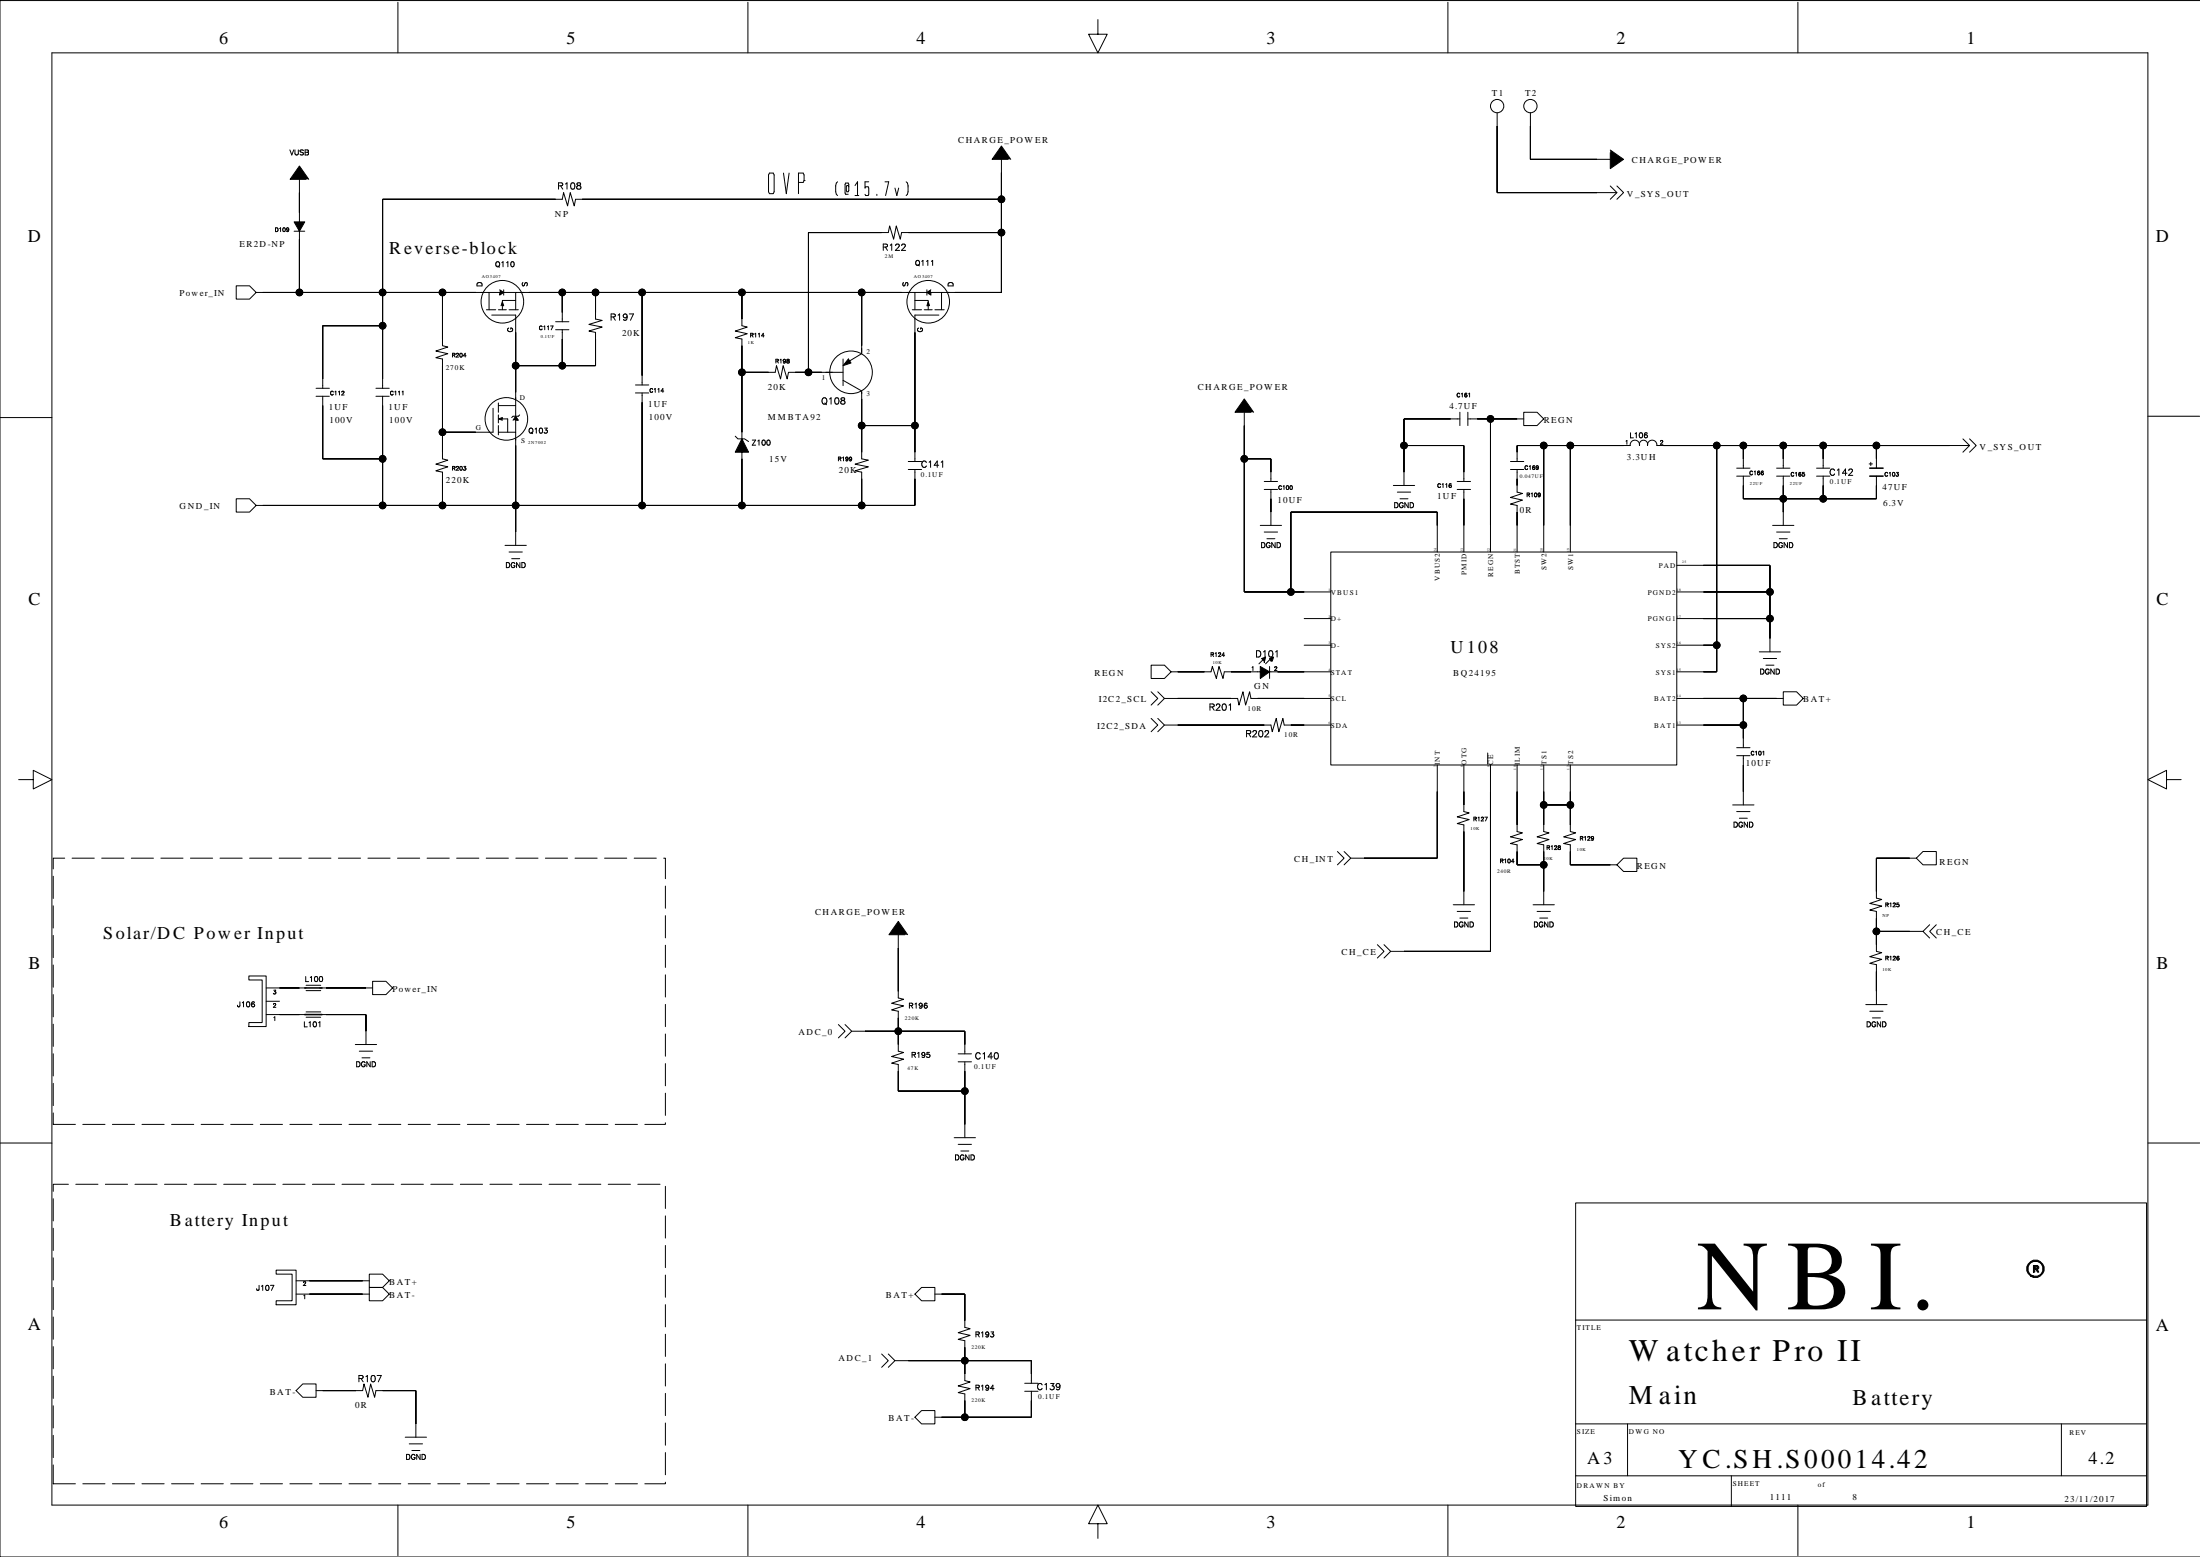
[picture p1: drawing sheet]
<svg xmlns="http://www.w3.org/2000/svg" width="420mm" height="297mm" viewBox="0 0 420 297" stroke-linecap="round" stroke-linejoin="round" font-family="sans-serif">
<g fill="none" stroke="#000" stroke-width=".19">
<path d="M9.9 10.1h400v277h-400zM75.9 .4v9.7M142.7 .4v9.7M209.5 3.7v2.8h1.8l-1.8 3.6-1.8-3.6h1.8M276.3 .4v9.7M343.1 .4v9.7M419.9 .1h-419.9v296.9h419.9M57.1 34.2v21.6M146.8 33h.7l.2 .4v3.2l-.2 .3h-.7l-.1-.3v-3.2zM149.5 33l.5 3.9 .6-3.9M153.4 34.4h.1M153.4 34.4v-1l-.1-.4h-.9v3.9"/>
<path d="M153.4 34.4l-.1 .4h-.9M159.8 34.7a2.17 2.17 0 0 0 0 2.6M162 35.6l-.2-.2h-.2l-.1 .2 .1 1h.2l.2-.2v-1.2l-.2-.3h-.4l-.1 .3v1.6l.1 .3h.4M163.2 37.3h.7M163.2 35.4l.4-.7v2.6M165.8 34.7h-.7v1.2l.1-.3h.5l.1 .3v1.2l-.1 .2h-.5l-.1-.2M167.3 37.1v.2M168.9 34.7h.7l-.6 2.6M170.8 35.9l.3 1.4 .4-1.4M172.9 34.7a2.17 2.17 0 0 1 0 2.6M191.1 38h-81.3l-.2 1.3-.8-2.6-.5 2.6-.8-2.6-.2 1.3h-34.3v36.1M191.1 30.4v25.4h-10.2"/>
<path d="M285.7 21.5v15.2h22.8M292 21.5v8.9h15.3M307.3 35.5l1.2 1.2-1.2 1.3M308.5 35.5l1.3 1.2-1.3 1.3M45.1 54.5h2.5l1.3 1.3-1.3 1.3h-2.5zM48.9 55.8h43.2M56.1 44.1h2.1M84.4 55.8v10.2l1.1 .2-2.3 .8 2.3 .5-2.3 .7 1.2 .3v19l1.1 .3-2.3 .8 2.3 .5-2.3 .7 1.2 .3v6.3M91.8 55.8h1.5v3.3M92.8 59.1h1.8M93.3 55.8h5.1M95.1 59.1h1.5"/>
<path d="M96.1 55.3v1M97.1 59.1h1.8M98.4 57.3h-2.5v1.8M99.7 55.8h73.6M99.9 55.8h-1.5v3.3M107.3 55.8v5.6M113.6 55.8v5.1l1.3 .2-2.5 .8 2.5 .5-2.5 .8 1.2 .2v6.4h-15.2M122.5 55.8v17.6M141.6 55.8v6.3l1 .3-2.3 .8 2.3 .5-2.3 .7 1.3 .3v19M164.4 55.8v11.4M173.1 55.8h1.5v3.3M174.1 59.1h1.8"/>
<path d="M174.6 57.3h2.5v1.8M174.6 55.8h5.1M176.4 59.1h1.5M176.9 55.3v1M178.4 59.1h1.8M181.2 55.8h-1.5v3.3M191.1 44.4h-19.1l-.2 1.2-.8-2.5-.5 2.5-.7-2.5-.3 1.3h-15.2v26.6M0 79.7h9.9M60.3 74.1h2.6M60.3 75.6h2.6M61.6 75.6v11.9h11.4M71.7 74.1h2.6"/>
<path d="M71.7 75.6h2.6M73 75.6v20.8M73 62.1h-11.4v12M93.8 60.1h4.6v16M94.1 77.9v4.6h-9.7M95.1 76.9v1.7M95.1 79.2v1.5M95.9 79.9h1v2.6M98.4 75.9v1.5h-3.3M98.4 77.4v5.1M99.2 79.2l-.3 .2h-1l-.3 .3M106 61.4h2.6"/>
<path d="M106 62.9h2.6M107.3 62.9v6.9M121.3 73.4h2.5M121.3 75h2.5M122.5 75v21.4M141.6 71h6.3l.3-1.2 .7 2.5 .5-2.5 .8 2.5 .3-1.3h10.4M160.9 72.6l3.5 2v.5M160.9 68.5v5.1M164.4 74.8v12.7l1.3 .3-2.5 .8 2.5 .5-2.5 .7 1.2 .3v6.3M164.4 66.5v1l-2.5 1.5M179.2 60.1h-4.6v27.9M237.4 78.6v34.3h16.5"/>
<path d="M278.6 79.9h-10.7v12.7M278.6 78.6v2.6M280.1 79.9h10.7M280.1 78.6v2.6M284.4 79.9v25.4M290.8 78.6h2.5l1.3 1.3-1.3 1.3h-2.5zM409.9 79.4h9.9M45.1 95.2h2.5l1.3 1.2-1.3 1.3h-2.5zM95.1 82.5h3.3v1.5M95.1 81.2v1.8M98.4 83.7v20.3M140.3 83.2l.5 .5h1.3l.7 .5"/>
<path d="M141.6 85v11.4M164.4 81.2h10.2M173.3 88h2.6M173.3 89.6h2.6M174.6 89.6v6.8h-125.7M237.4 87.5h5.1v4.4M241.2 91.9h2.6M241.2 93.4h2.6M242.5 93.4v6.8M265.9 92.6h4M266.6 93.9h2.6M267.9 85h11.4v6.9"/>
<path d="M278.1 91.9h2.5M278.1 93.4h2.5M279.3 93.4v11.9M288.2 88h2.6M288.2 89.6h2.6M289.5 89.6v4.3l1 .2-2.3 .8 2.3 .5-2.3 .8 1.3 .2v8.9M294.6 85v20.3M299.7 85v20.3M327.6 85v43.2h-7.6M331.4 89.3h2.5M331.4 90.8h2.5M332.7 85v4.3"/>
<path d="M332.7 90.8v4.4h25.4v-4.4M339 89.3h2.6M339 90.8h2.6M340.3 85v4.3M340.3 90.8v9.4M346.6 89.3h2.6M346.6 90.8h2.6M347.9 85v4.3M347.9 90.8v4.4M358.1 85v4.3M374.6 83.7l1.2 1.3-1.2 1.3M375.8 85h-59.6a.9 .9 0 0 0-.9-1 .9 .9 0 0 0-.9 1 .79 .79 0 0 0-.8-1 .79 .79 0 0 0-.7 1 .9 .9 0 0 0-.9-1 .9 .9 0 0 0-.9 1h-21.6v3"/>
<path d="M375.8 83.7l1.3 1.3-1.3 1.3M96.4 104h4M97.1 105.3h2.6M240.5 100.2h4M241.2 101.5h2.6M248.9 118h5M253.9 105.3h66.1v40.6h-66.1zM274.3 105.3v-7.6h-28v15.2M320 112.9h17.7M320 118h17.7M320 107.9h17.7v16.5M338.3 100.2h4"/>
<path d="M339 101.5h2.6M219.7 126.9h2.5l1.3 1.3-1.3 1.2h-2.5zM219.7 132l1.2 1.2-1.2 1.3M219.7 137.1l1.2 1.2-1.2 1.3M220.9 132l1.3 1.2-1.3 1.3M220.9 137.1l1.3 1.2-1.3 1.3M222.2 133.2h14l.2 1.3 .8-2.5 .5 2.5 .8-2.5 .2 1.2h15.2M222.2 138.3h19M223.5 128.2h7.6l.2-1 .8 2.2 .5-2.2 .8 2.2 .2-1.2h20.3M241.5 125.4l-1.3 1.2M242.3 127.2v2.2M242.5 138.3l.3 1.3 .7-2.5 .5 2.5 .8-2.5 .3 1.2h8.8"/>
<path d="M242.8 125.4l-1.3 1.2M248.9 123.1h5M320 133.2h20.3M320 138.3h12.7M320 123.1h7.6M332.7 133.2v9.4M335.7 124.4h4.1M336.5 125.6h2.5M340.3 132h2.5l1.3 1.2-1.3 1.3h-2.5zM3.6 148.7h2.7v-1.7l3.6 1.7-3.6 1.8v-1.8M274.3 145.9v17.8h-16.5M279.3 145.9v8.9l1.1 .3-2.3 .7 2.3 .6-2.3 .7 1.2 .3v15.2"/>
<path d="M283.9 143.7v2.1M284.4 145.9v35.6h-19M289.5 145.9v12.7l1 .3-2.3 .8 2.3 .5-2.3 .7 1.3 .3v3.8h5.1M294.6 145.9v12.7l1 .3-2.3 .8 2.3 .5-2.3 .7 1.3 .3v11.4M294.6 153.6h5.1M299.7 145.9v12.7l1 .3-2.3 .8 2.3 .5-2.3 .7 1.3 .3v3.8h8.8M330.6 153.6h4.1M331.4 142.6h2.5M331.4 144.2h2.5M331.4 154.8h2.5M332.7 144.2v9.4M413.4 148.7v-1.7l-3.5 1.7 3.5 1.8v-1.8h2.8"/>
<path d="M171.4 178.3v12.1l1 .2-2.3 .8 2.3 .5-2.3 .8 1.3 .2v7.6l1 .3-2.3 .8 2.3 .5-2.3 .7 1.3 .3v5.1h12.7M255.2 162.4l1.3 1.3-1.3 1.3M256.5 162.4l1.3 1.3-1.3 1.3M277.3 172.6h4.1M278.1 173.9h2.5M292.5 172.6h4.1M293.3 173.9h2.5M308.5 165l1.3-1.3h2.5v2.6h-2.5zM358.1 177.7h8.8M365.7 163.7h-7.6v7.6l1 .3-2.3 .8 2.3 .5-2.3 .7 1.3 .3v7.6l1 .2-2.3 .8 2.3 .5-2.3 .8 1.3 .2v7.7M365.7 163.7l1.2-1.3h2.6v2.6h-2.6zM368.2 176.4l-1.3 1.3 1.3 1.3"/>
<path d="M369.5 176.4l-1.3 1.3 1.3 1.3M47.5 186.2h3.3v9.6h-3.3v-.7h2.5v-8.1h-2.5zM50.8 188.5h7.6M50.8 193.6h7.6M50.8 191h2.5M58.4 188h2.8M58.4 189h2.8M58.4 193h2.8M58.4 194.1h2.8M60.9 188.5h10.2M60.9 193.6h8.9v5.7M67.8 199.3h4.1"/>
<path d="M71.1 187.2h2.5l1.3 1.3-1.3 1.2h-2.5zM160 195.5l1.3 1.2-1.3 1.3M161.3 195.5l1.2 1.2-1.2 1.3M162.5 196.7h21.6v4.3M262.8 180.2l1.3 1.3-1.3 1.3M264.1 180.2l1.3 1.3-1.3 1.3M356 191.7h4.1M356.8 192.9h2.5M0 218.1h9.9M68.6 200.5h2.5M182.1 217h4M182.8 218.3h2.6"/>
<path d="M182.8 201h2.6M182.8 202.6h2.6M184.1 202.6v14.4M409.9 218.1h9.9M300.7 229.5h108.9v57.9h-108.9zM52.7 242.3h3.8v6.6h-3.8v-.7h3v-5.1h-3zM56.5 244.3h14M56.5 246.9h14M70.5 243.1h2.5l1.3 1.2-1.3 1.3h-2.5zM70.5 245.6h2.5l1.3 1.3-1.3 1.3h-2.5zM168.2 258.3l1.3 1.3-1.3 1.3M169.5 258.3l1.3 1.3-1.3 1.3"/>
<path d="M170.8 259.6h26v4.3M175.9 245.6h2.5v2.6h-2.5l-1.3-1.3zM178.4 246.9h5.7v6.3l1 .3-2.3 .7 2.3 .6-2.3 .7 1.3 .3v7.6l1 .2-2.3 .8 2.3 .5-2.3 .8 1.3 .2v4.5M300.7 251.8h108.9M57.8 264h2.5v2.6h-2.5l-1.3-1.3zM60.3 265.3h8.9l.3-1.3 .7 2.6 .5-2.6 .8 2.6 .2-1.3h7.7v8.9M77.3 274.2h4.1M78.1 275.5h2.5M175.9 269.1h2.5v2.5h-2.5l-1.3-1.2zM195.5 263.9h2.6M195.5 265.4h2.6M196.8 265.4v5h-18.4"/>
<path d="M300.7 271.6h108.9M310.6 271.6v9.9M393.4 271.6v9.9M75.9 287.1v9.7M142.7 287.1v9.7M209.5 290.7h1.8l-1.8-3.6-1.8 3.6h1.8v2.8M276.3 287.1v9.7M300.7 281.5h108.9M330.4 281.5v5.9M343.1 287.1v9.7"/>
<circle cx="191.1" cy="38" r=".63"/>
<circle cx="285.7" cy="20.2" r="1.27"/>
<circle cx="292" cy="20.2" r="1.27"/>
<circle cx="57.1" cy="55.8" r=".63"/>
<circle cx="73" cy="55.8" r=".63"/>
<circle cx="84.4" cy="55.8" r=".63"/>
<circle cx="95.9" cy="57.6" r="4.1"/>
<circle cx="107.3" cy="55.8" r=".63"/>
<circle cx="113.6" cy="55.8" r=".63"/>
<circle cx="122.5" cy="55.8" r=".63"/>
<circle cx="141.6" cy="55.8" r=".63"/>
<circle cx="164.4" cy="55.8" r=".63"/>
<circle cx="177.1" cy="57.6" r="4.1"/>
<circle cx="191.1" cy="44.4" r=".63"/>
<circle cx="73" cy="62.1" r=".63"/>
<circle cx="96.6" cy="79.9" r="4.1"/>
<circle cx="98.4" cy="69.8" r=".63"/>
<circle cx="107.3" cy="69.8" r=".63"/>
<circle cx="141.6" cy="71" r=".63"/>
<circle cx="154.3" cy="71" r=".63"/>
<circle cx="162.4" cy="71" r="4.1"/>
<circle cx="284.4" cy="79.9" r=".63"/>
<circle cx="73" cy="96.4" r=".63"/>
<circle cx="73" cy="87.5" r=".63"/>
<circle cx="84.4" cy="96.4" r=".63"/>
<circle cx="84.4" cy="82.5" r=".63"/>
<circle cx="98.4" cy="96.4" r=".63"/>
<circle cx="122.5" cy="96.4" r=".63"/>
<circle cx="141.6" cy="96.4" r=".63"/>
<circle cx="164.4" cy="96.4" r=".63"/>
<circle cx="164.4" cy="81.2" r=".63"/>
<circle cx="174.6" cy="81.2" r=".63"/>
<circle cx="237.4" cy="87.5" r=".63"/>
<circle cx="267.9" cy="85" r=".63"/>
<circle cx="294.6" cy="85" r=".63"/>
<circle cx="299.7" cy="85" r=".63"/>
<circle cx="327.6" cy="85" r=".63"/>
<circle cx="332.7" cy="85" r=".63"/>
<circle cx="340.3" cy="85" r=".63"/>
<circle cx="340.3" cy="95.2" r=".63"/>
<circle cx="347.9" cy="85" r=".63"/>
<circle cx="347.9" cy="95.2" r=".63"/>
<circle cx="358.1" cy="85" r=".63"/>
<circle cx="246.3" cy="112.9" r=".64"/>
<circle cx="337.7" cy="118" r=".63"/>
<circle cx="337.7" cy="112.9" r=".63"/>
<circle cx="327.6" cy="123.1" r=".63"/>
<circle cx="332.7" cy="133.2" r=".63"/>
<circle cx="332.7" cy="138.3" r=".63"/>
<circle cx="294.6" cy="153.6" r=".63"/>
<circle cx="299.7" cy="153.6" r=".63"/>
<circle cx="294.6" cy="165" r=".63"/>
<circle cx="358.1" cy="177.7" r=".63"/>
<circle cx="171.4" cy="196.7" r=".63"/>
<circle cx="184.1" cy="208.2" r=".63"/>
<circle cx="184.1" cy="259.6" r=".63"/>
<circle cx="184.1" cy="270.4" r=".63"/>
</g>
<g fill="#000" stroke="#000" stroke-width=".19">
<path d="M57.1 36.7v3.9z" fill-rule="evenodd"/>
<path d="M57.1 31.7l1.8 2.5h-3.5z" fill-rule="evenodd"/>
<path d="M73 38v17.8z" fill-rule="evenodd"/>
<path d="M73 38h33z" fill-rule="evenodd"/>
<path d="M191.1 38v6.4z" fill-rule="evenodd"/>
<path d="M111.1 38h80z" fill-rule="evenodd"/>
<path d="M191.1 32.9v5.1z" fill-rule="evenodd"/>
<path d="M191.1 27.9l1.8 2.5h-3.6z" fill-rule="evenodd"/>
<path d="M285.7 24.1v12.6z" fill-rule="evenodd"/>
<path d="M292 24.1v6.3z" fill-rule="evenodd"/>
<path d="M292 30.4h12.7z" fill-rule="evenodd"/>
<path d="M285.7 36.7h19z" fill-rule="evenodd"/>
<path d="M307.3 28.6l2.5 1.8-2.5 1.8z" fill-rule="evenodd"/>
<path d="M56.1 42.3h1v1.8z" fill-rule="evenodd"/>
<path d="M57.1 42.3h1.1l-1.1 1.8z" fill-rule="evenodd"/>
<path d="M57.1 45.6v10.2z" fill-rule="evenodd"/>
<path d="M50.2 55.8h6.9z" fill-rule="evenodd"/>
<path d="M57.1 55.8h15.9z" fill-rule="evenodd"/>
<path d="M73 55.8v6.3z" fill-rule="evenodd"/>
<path d="M84.4 55.8v8.9z" fill-rule="evenodd"/>
<path d="M73 55.8h11.4z" fill-rule="evenodd"/>
<path d="M84.4 55.8h6.4z" fill-rule="evenodd"/>
<path d="M95.4 55.3l.7 .5-.7 .5z" fill-rule="evenodd"/>
<path d="M95.9 57.6l.2 .7h-.5z" fill-rule="evenodd"/>
<path d="M100.9 55.8h6.4z" fill-rule="evenodd"/>
<path d="M107.3 55.8v3.8z" fill-rule="evenodd"/>
<path d="M107.3 55.8h6.3z" fill-rule="evenodd"/>
<path d="M113.6 55.8v3.8z" fill-rule="evenodd"/>
<path d="M122.5 55.8v15.9z" fill-rule="evenodd"/>
<path d="M113.6 55.8h8.9z" fill-rule="evenodd"/>
<path d="M141.6 55.8v5.1z" fill-rule="evenodd"/>
<path d="M122.5 55.8h19.1z" fill-rule="evenodd"/>
<path d="M154.3 44.4v26.6z" fill-rule="evenodd"/>
<path d="M164.4 55.8v10.2z" fill-rule="evenodd"/>
<path d="M141.6 55.8h22.8z" fill-rule="evenodd"/>
<path d="M154.3 44.4h13.9z" fill-rule="evenodd"/>
<path d="M164.4 55.8h7.6z" fill-rule="evenodd"/>
<path d="M177.1 57.6l.3 .7h-.5z" fill-rule="evenodd"/>
<path d="M176.9 55.8l.7-.5v1z" fill-rule="evenodd"/>
<path d="M173.3 44.4h17.8z" fill-rule="evenodd"/>
<path d="M182.2 55.8h8.9z" fill-rule="evenodd"/>
<path d="M191.1 44.4v11.4z" fill-rule="evenodd"/>
<path d="M61.6 62.1v10.2z" fill-rule="evenodd"/>
<path d="M61.6 77.4v10.1z" fill-rule="evenodd"/>
<path d="M73 62.1v10.2z" fill-rule="evenodd"/>
<path d="M61.6 62.1h11.4z" fill-rule="evenodd"/>
<path d="M73 77.4v10.1z" fill-rule="evenodd"/>
<path d="M84.4 69.8v12.7z" fill-rule="evenodd"/>
<path d="M98.4 69.8v5z" fill-rule="evenodd"/>
<path d="M98.4 63.4v6.4z" fill-rule="evenodd"/>
<path d="M98.4 69.8h8.9z" fill-rule="evenodd"/>
<path d="M107.3 64.7v5.1z" fill-rule="evenodd"/>
<path d="M113.6 64.7v5.1z" fill-rule="evenodd"/>
<path d="M107.3 69.8h6.3z" fill-rule="evenodd"/>
<path d="M122.5 76.7v19.7z" fill-rule="evenodd"/>
<path d="M141.6 71v11.5z" fill-rule="evenodd"/>
<path d="M141.6 66v5z" fill-rule="evenodd"/>
<path d="M141.6 71h5.1z" fill-rule="evenodd"/>
<path d="M151.7 71h2.6z" fill-rule="evenodd"/>
<path d="M154.3 71h2.5z" fill-rule="evenodd"/>
<path d="M161.9 68.5l.5 .8-1.5 .5z" fill-rule="evenodd"/>
<path d="M164.4 76.1v5.1z" fill-rule="evenodd"/>
<path d="M174.6 63.4v17.8z" fill-rule="evenodd"/>
<path d="M237.4 76.1l1.8 2.5h-3.5z" fill-rule="evenodd"/>
<path d="M267.9 79.9v5.1z" fill-rule="evenodd"/>
<path d="M267.9 79.9h8.9z" fill-rule="evenodd"/>
<path d="M281.9 79.9h2.5z" fill-rule="evenodd"/>
<path d="M284.4 79.9v20.3z" fill-rule="evenodd"/>
<path d="M284.4 79.9h5.1z" fill-rule="evenodd"/>
<path d="M50.2 96.4h22.8z" fill-rule="evenodd"/>
<path d="M61.6 87.5h11.4z" fill-rule="evenodd"/>
<path d="M73 87.5v8.9z" fill-rule="evenodd"/>
<path d="M73 96.4h11.4z" fill-rule="evenodd"/>
<path d="M84.4 91.3v5.1z" fill-rule="evenodd"/>
<path d="M84.4 82.5v3.8z" fill-rule="evenodd"/>
<path d="M84.4 82.5h6.4z" fill-rule="evenodd"/>
<path d="M95.1 79.9l.8-.2v.5z" fill-rule="evenodd"/>
<path d="M98.4 79.4l.5 .8h-1z" fill-rule="evenodd"/>
<path d="M98.4 85v11.4z" fill-rule="evenodd"/>
<path d="M84.4 96.4h14z" fill-rule="evenodd"/>
<path d="M98.4 96.4v5.1z" fill-rule="evenodd"/>
<path d="M98.4 96.4h24.1z" fill-rule="evenodd"/>
<path d="M141.6 83.7l1.2 2.6h-1.2z" fill-rule="evenodd"/>
<path d="M141.6 83.7v2.6h-1.3z" fill-rule="evenodd"/>
<path d="M141.6 87.5v8.9z" fill-rule="evenodd"/>
<path d="M122.5 96.4h19.1z" fill-rule="evenodd"/>
<path d="M164.4 91.3v5.1z" fill-rule="evenodd"/>
<path d="M141.6 96.4h22.8z" fill-rule="evenodd"/>
<path d="M164.4 81.2v5.1z" fill-rule="evenodd"/>
<path d="M174.6 91.3v5.1z" fill-rule="evenodd"/>
<path d="M164.4 96.4h10.2z" fill-rule="evenodd"/>
<path d="M174.6 81.2v5.1z" fill-rule="evenodd"/>
<path d="M164.4 81.2h10.2z" fill-rule="evenodd"/>
<path d="M237.4 81.2v6.3z" fill-rule="evenodd"/>
<path d="M237.4 87.5v25.4z" fill-rule="evenodd"/>
<path d="M242.5 95.2v2.5z" fill-rule="evenodd"/>
<path d="M242.5 87.5v2.6z" fill-rule="evenodd"/>
<path d="M237.4 87.5h5.1z" fill-rule="evenodd"/>
<path d="M246.3 97.7v15.2z" fill-rule="evenodd"/>
<path d="M267.9 85v5.1z" fill-rule="evenodd"/>
<path d="M274.3 97.7v2.5z" fill-rule="evenodd"/>
<path d="M246.3 97.7h28z" fill-rule="evenodd"/>
<path d="M279.3 85v5.1z" fill-rule="evenodd"/>
<path d="M267.9 85h11.4z" fill-rule="evenodd"/>
<path d="M279.3 95.2v5z" fill-rule="evenodd"/>
<path d="M289.5 85v1.3z" fill-rule="evenodd"/>
<path d="M289.5 91.3v1.3z" fill-rule="evenodd"/>
<path d="M289.5 97.7v2.5z" fill-rule="evenodd"/>
<path d="M289.5 85h5.1z" fill-rule="evenodd"/>
<path d="M294.6 85v15.2z" fill-rule="evenodd"/>
<path d="M294.6 85h5.1z" fill-rule="evenodd"/>
<path d="M299.7 85v15.2z" fill-rule="evenodd"/>
<path d="M299.7 85h10.1z" fill-rule="evenodd"/>
<path d="M327.6 85v38.1z" fill-rule="evenodd"/>
<path d="M317.4 85h10.2z" fill-rule="evenodd"/>
<path d="M332.7 85v2.5z" fill-rule="evenodd"/>
<path d="M327.6 85h5.1z" fill-rule="evenodd"/>
<path d="M332.7 92.6v2.6z" fill-rule="evenodd"/>
<path d="M332.7 85h7.6z" fill-rule="evenodd"/>
<path d="M340.3 85v2.5z" fill-rule="evenodd"/>
<path d="M340.3 92.6v2.6z" fill-rule="evenodd"/>
<path d="M340.3 95.2v2.5z" fill-rule="evenodd"/>
<path d="M332.7 95.2h7.6z" fill-rule="evenodd"/>
<path d="M340.3 85h7.6z" fill-rule="evenodd"/>
<path d="M347.9 85v2.5z" fill-rule="evenodd"/>
<path d="M347.9 92.6v2.6z" fill-rule="evenodd"/>
<path d="M340.3 95.2h7.6z" fill-rule="evenodd"/>
<path d="M347.9 85h10.2z" fill-rule="evenodd"/>
<path d="M358.1 85v2.5z" fill-rule="evenodd"/>
<path d="M358.1 92.6v2.6z" fill-rule="evenodd"/>
<path d="M347.9 95.2h10.2z" fill-rule="evenodd"/>
<path d="M358.1 85h13.9z" fill-rule="evenodd"/>
<path d="M237.4 112.9h8.9z" fill-rule="evenodd"/>
<path d="M246.3 112.9h2.6z" fill-rule="evenodd"/>
<path d="M337.7 118v3.8z" fill-rule="evenodd"/>
<path d="M325 107.9h12.7z" fill-rule="evenodd"/>
<path d="M337.7 107.9v5z" fill-rule="evenodd"/>
<path d="M325 112.9h12.7z" fill-rule="evenodd"/>
<path d="M325 118h12.7z" fill-rule="evenodd"/>
<path d="M337.7 112.9v5.1z" fill-rule="evenodd"/>
<path d="M224.7 128.2h5.1z" fill-rule="evenodd"/>
<path d="M224.7 133.2h10.2z" fill-rule="evenodd"/>
<path d="M234.9 128.2h3.8z" fill-rule="evenodd"/>
<path d="M240.5 128.2h1.8l-1.8 1.2z" fill-rule="evenodd"/>
<path d="M240.5 127.2l1.8 1h-1.8z" fill-rule="evenodd"/>
<path d="M224.7 138.3h16.5z" fill-rule="evenodd"/>
<path d="M240.7 125.6l.8-.2-.3 1v-.3z" fill-rule="evenodd"/>
<path d="M242.3 125.6l.7-.2-.2 .7h-.3z" fill-rule="evenodd"/>
<path d="M243.8 128.2h5.1z" fill-rule="evenodd"/>
<path d="M240 133.2h8.9z" fill-rule="evenodd"/>
<path d="M246.3 138.3h2.6z" fill-rule="evenodd"/>
<path d="M325 123.1h2.6z" fill-rule="evenodd"/>
<path d="M325 128.2h2.6z" fill-rule="evenodd"/>
<path d="M327.6 123.1v5.1z" fill-rule="evenodd"/>
<path d="M325 138.3h7.7z" fill-rule="evenodd"/>
<path d="M332.7 138.3v2.6z" fill-rule="evenodd"/>
<path d="M332.7 133.2v5.1z" fill-rule="evenodd"/>
<path d="M325 133.2h7.7z" fill-rule="evenodd"/>
<path d="M332.7 133.2h6.3z" fill-rule="evenodd"/>
<path d="M274.3 151v12.7z" fill-rule="evenodd"/>
<path d="M279.3 158.6v11.5z" fill-rule="evenodd"/>
<path d="M279.3 151v2.6z" fill-rule="evenodd"/>
<path d="M284.4 151v30.5z" fill-rule="evenodd"/>
<path d="M289.5 151v6.4z" fill-rule="evenodd"/>
<path d="M294.6 153.6v3.8z" fill-rule="evenodd"/>
<path d="M294.6 151v2.6z" fill-rule="evenodd"/>
<path d="M299.7 153.6v3.8z" fill-rule="evenodd"/>
<path d="M299.7 151v2.6z" fill-rule="evenodd"/>
<path d="M294.6 153.6h5.1z" fill-rule="evenodd"/>
<path d="M332.7 145.9v5.1z" fill-rule="evenodd"/>
<path d="M171.4 175.8l1.8 2.5h-3.6z" fill-rule="evenodd"/>
<path d="M260.3 163.7h14z" fill-rule="evenodd"/>
<path d="M289.5 162.4v2.6z" fill-rule="evenodd"/>
<path d="M294.6 162.4v2.6z" fill-rule="evenodd"/>
<path d="M289.5 165h5.1z" fill-rule="evenodd"/>
<path d="M294.6 165v5.1z" fill-rule="evenodd"/>
<path d="M299.7 162.4v2.6z" fill-rule="evenodd"/>
<path d="M299.7 165h7.6z" fill-rule="evenodd"/>
<path d="M358.1 163.7v6.4z" fill-rule="evenodd"/>
<path d="M358.1 175.1v2.6z" fill-rule="evenodd"/>
<path d="M358.1 177.7v2.5z" fill-rule="evenodd"/>
<path d="M358.1 163.7h6.3z" fill-rule="evenodd"/>
<path d="M358.1 177.7h6.3z" fill-rule="evenodd"/>
<path d="M53.3 188.5h3.8z" fill-rule="evenodd"/>
<path d="M53.3 193.6h3.8z" fill-rule="evenodd"/>
<path d="M62.2 188.5h7.6z" fill-rule="evenodd"/>
<path d="M62.2 193.6h7.6z" fill-rule="evenodd"/>
<path d="M69.8 193.6v3.1z" fill-rule="evenodd"/>
<path d="M171.4 180.9v8.2z" fill-rule="evenodd"/>
<path d="M165.1 196.7h6.3z" fill-rule="evenodd"/>
<path d="M171.4 194.2v2.5z" fill-rule="evenodd"/>
<path d="M171.4 196.7v2.6z" fill-rule="evenodd"/>
<path d="M184.1 196.7v2.6z" fill-rule="evenodd"/>
<path d="M171.4 196.7h12.7z" fill-rule="evenodd"/>
<path d="M267.9 181.5h16.5z" fill-rule="evenodd"/>
<path d="M358.1 185.3v3.8z" fill-rule="evenodd"/>
<path d="M171.4 204.4v3.8z" fill-rule="evenodd"/>
<path d="M184.1 204.4v3.8z" fill-rule="evenodd"/>
<path d="M171.4 208.2h12.7z" fill-rule="evenodd"/>
<path d="M184.1 208.2v6.3z" fill-rule="evenodd"/>
<path d="M59 246.9h10.2z" fill-rule="evenodd"/>
<path d="M59 244.3h10.2z" fill-rule="evenodd"/>
<path d="M184.1 246.9v5.1z" fill-rule="evenodd"/>
<path d="M179.7 246.9h4.4z" fill-rule="evenodd"/>
<path d="M173.3 259.6h10.8z" fill-rule="evenodd"/>
<path d="M184.1 259.6v2.5z" fill-rule="evenodd"/>
<path d="M184.1 257v2.6z" fill-rule="evenodd"/>
<path d="M196.8 259.6v2.5z" fill-rule="evenodd"/>
<path d="M184.1 259.6h12.7z" fill-rule="evenodd"/>
<path d="M388 241.4h.8l.2 .3v.2l-.2 .3 .2 .5h-.2l-.3-.5h-.2v.5h-.3v-.8h.8v-.2h-.5v.2h-.3z" fill-rule="evenodd"/>
<path d="M387.5 240.7a1.67 1.67 0 0 1 2.6 1.4 1.67 1.67 0 0 1-2.6 1.4h1.3a1.45 1.45 0 0 0 .8-2.3 1.45 1.45 0 0 0-2.4 0 1.45 1.45 0 0 0 .8 2.3h-.5a1.61 1.61 0 0 1 0-2.8z" fill-rule="evenodd"/>
<path d="M61.6 265.3h6.3z" fill-rule="evenodd"/>
<path d="M73 265.3h6.4z" fill-rule="evenodd"/>
<path d="M79.4 265.3v6.3z" fill-rule="evenodd"/>
<path d="M184.1 267.2v3.2z" fill-rule="evenodd"/>
<path d="M179.7 270.4h4.4z" fill-rule="evenodd"/>
<path d="M184.1 270.4h12.7z" fill-rule="evenodd"/>
<path d="M196.8 267.2v3.2z" fill-rule="evenodd"/>
<circle cx="191.1" cy="38" r=".63"/>
<circle cx="57.1" cy="55.8" r=".63"/>
<circle cx="73" cy="55.8" r=".63"/>
<circle cx="84.4" cy="55.8" r=".63"/>
<circle cx="107.3" cy="55.8" r=".63"/>
<circle cx="113.6" cy="55.8" r=".63"/>
<circle cx="122.5" cy="55.8" r=".63"/>
<circle cx="141.6" cy="55.8" r=".63"/>
<circle cx="164.4" cy="55.8" r=".63"/>
<circle cx="191.1" cy="44.4" r=".63"/>
<circle cx="73" cy="62.1" r=".63"/>
<circle cx="98.4" cy="69.8" r=".63"/>
<circle cx="107.3" cy="69.8" r=".63"/>
<circle cx="141.6" cy="71" r=".63"/>
<circle cx="154.3" cy="71" r=".63"/>
<circle cx="284.4" cy="79.9" r=".63"/>
<circle cx="73" cy="96.4" r=".63"/>
<circle cx="73" cy="87.5" r=".63"/>
<circle cx="84.4" cy="96.4" r=".63"/>
<circle cx="84.4" cy="82.5" r=".63"/>
<circle cx="98.4" cy="96.4" r=".63"/>
<circle cx="122.5" cy="96.4" r=".63"/>
<circle cx="141.6" cy="96.4" r=".63"/>
<circle cx="164.4" cy="96.4" r=".63"/>
<circle cx="164.4" cy="81.2" r=".63"/>
<circle cx="174.6" cy="81.2" r=".63"/>
<circle cx="237.4" cy="87.5" r=".63"/>
<circle cx="267.9" cy="85" r=".63"/>
<circle cx="294.6" cy="85" r=".63"/>
<circle cx="299.7" cy="85" r=".63"/>
<circle cx="327.6" cy="85" r=".63"/>
<circle cx="332.7" cy="85" r=".63"/>
<circle cx="340.3" cy="85" r=".63"/>
<circle cx="340.3" cy="95.2" r=".63"/>
<circle cx="347.9" cy="85" r=".63"/>
<circle cx="347.9" cy="95.2" r=".63"/>
<circle cx="358.1" cy="85" r=".63"/>
<circle cx="246.3" cy="112.9" r=".64"/>
<circle cx="337.7" cy="118" r=".63"/>
<circle cx="337.7" cy="112.9" r=".63"/>
<circle cx="327.6" cy="123.1" r=".63"/>
<circle cx="332.7" cy="133.2" r=".63"/>
<circle cx="332.7" cy="138.3" r=".63"/>
<circle cx="294.6" cy="153.6" r=".63"/>
<circle cx="299.7" cy="153.6" r=".63"/>
<circle cx="294.6" cy="165" r=".63"/>
<circle cx="358.1" cy="177.7" r=".63"/>
<circle cx="171.4" cy="196.7" r=".63"/>
<circle cx="184.1" cy="208.2" r=".63"/>
<circle cx="184.1" cy="259.6" r=".63"/>
<circle cx="184.1" cy="270.4" r=".63"/>
</g>
<path d="M356.8 89.3h2.5M356.8 90.8h2.5M58.2 188.5h3.3M58.2 193.6h3.3" fill="none" stroke="#000" stroke-width=".3"/>
<path d="M10.2 163.7h116.8v50.8h-116.8zM10.2 225.9h116.8v57.2h-116.8z" fill="none" stroke="#000" stroke-width=".19" stroke-dasharray="4.2 1.4"/>
<text font-size="18.9" x="323.8" y="249.8">NBI.</text>
<text font-size="6" x="310.8" y="259.7">Watcher Pro II</text>
<g font-size="5.2">
<text x="310.8" y="267.8">Main</text>
<text x="320.2" y="280">YC.SH.S00014.42</text>
</g>
<text font-size="4.3" x="353.5" y="268.1">Battery</text>
<g font-size="3.4">
<text x="41.8" y="8.3">6</text>
<text x="108.1" y="8.3">5</text>
<text x="174.9" y="8.3">4</text>
<text x="241.7" y="8.3">3</text>
<text x="308.5" y="8.3">2</text>
<text x="375.3" y="8.3">1</text>
<text x="5.3" y="46.2">D</text>
<text x="411.4" y="46.2">D</text>
<text x="74.3" y="48.4">Reverse-block</text>
<text x="5.4" y="115.5">C</text>
<text x="411.5" y="115.5">C</text>
<text x="276.8" y="124.6">U108</text>
<text x="19.7" y="179.2">Solar/DC Power Input</text>
<text x="5.4" y="184.8">B</text>
<text x="411.5" y="184.8">B</text>
<text x="32.4" y="233.8">Battery Input</text>
<text x="5.3" y="253.6">A</text>
<text x="411.4" y="253.9">A</text>
<text x="302.9" y="279.3">A3</text>
<text x="398.5" y="279.3">4.2</text>
<text x="41.8" y="291.5">6</text>
<text x="108.1" y="291.5">5</text>
<text x="174.9" y="291.5">4</text>
<text x="241.7" y="291.5">3</text>
<text x="308.5" y="291.5">2</text>
<text x="375.3" y="291.5">1</text>
</g>
<g font-size="1.8">
<text x="106.3" y="35.7">R108</text>
<text x="168.3" y="47.4">R122</text>
<text x="116.4" y="60.7">R197</text>
<text x="156.7" y="76.7">Q108</text>
<text x="175.7" y="88.7">C141</text>
<text x="349" y="90.3">C142</text>
<text x="239.5" y="124.9">D101</text>
<text x="230.7" y="135.1">R201</text>
<text x="237.6" y="140.2">R202</text>
<text x="186" y="201.6">C140</text>
<text x="68.3" y="263.2">R107</text>
<text x="197.8" y="264.7">C139</text>
</g>
<g font-size="1.7">
<text x="284.7" y="18.4">T1</text>
<text x="291" y="18.4">T2</text>
<text x="182.8" y="27.4">CHARGE_POWER</text>
<text x="311.4" y="31.2">CHARGE_POWER</text>
<text x="105.9" y="41.3">NP</text>
<text x="310.4" y="37.5">V_SYS_OUT</text>
<text x="45.7" y="47.2">ER2D-NP</text>
<text x="34.3" y="56.6">Power_IN</text>
<text x="118.7" y="64.1">20K</text>
<text x="123.7" y="77.6">1UF</text>
<text x="146.5" y="74.3">20K</text>
<text x="228.5" y="74.3">CHARGE_POWER</text>
<text x="62.7" y="78.1">1UF</text>
<text x="62.9" y="80.7">100V</text>
<text x="74.2" y="78.1">1UF</text>
<text x="74.3" y="80.7">100V</text>
<text x="123.8" y="80">100V</text>
<text x="146.5" y="80.1">MMBTA92</text>
<text x="276.6" y="78.1">4.7UF</text>
<text x="294.6" y="80.7">REGN</text>
<text x="146.8" y="88.2">15V</text>
<text x="310.4" y="87.7">3.3UH</text>
<text x="377.7" y="85.8">V_SYS_OUT</text>
<text x="85.1" y="92.1">220K</text>
<text x="160.1" y="90.2">20K</text>
<text x="274.3" y="95.3">1UF</text>
<text x="359.2" y="93.5">47UF</text>
<text x="34.3" y="97.2">GND_IN</text>
<text x="243.8" y="96">10UF</text>
<text x="290" y="97.9">0R</text>
<text x="359.3" y="96.6">6.3V</text>
<text x="208.9" y="128.9">REGN</text>
<text x="239.3" y="131.5">GN</text>
<text x="277.3" y="128.9">BQ24195</text>
<text x="209.7" y="133.9">I2C2_SCL</text>
<text x="344.1" y="134">BAT+</text>
<text x="209.3" y="139">I2C2_SDA</text>
<text x="333.2" y="146.2">10UF</text>
<text x="247" y="164.5">CH_INT</text>
<text x="312.3" y="165.7">REGN</text>
<text x="370.1" y="165.1">REGN</text>
<text x="155.5" y="174.6">CHARGE_POWER</text>
<text x="369.5" y="178.4">CH_CE</text>
<text x="256" y="182.3">CH_CE</text>
<text x="74.9" y="189.2">Power_IN</text>
<text x="152.4" y="197.5">ADC_0</text>
<text x="74.3" y="245.1">BAT+</text>
<text x="74.3" y="247.6">BAT-</text>
<text x="169.1" y="247.6">BAT+</text>
<text x="160" y="259.7">ADC_1</text>
<text x="51.5" y="266.1">BAT-</text>
<text x="67.8" y="268.6">0R</text>
<text x="169.6" y="271.1">BAT-</text>
<text x="306" y="286.4">Simon</text>
<text x="337.7" y="286.1">1111</text>
<text x="353.5" y="286.1">8</text>
<text x="394" y="286.6">23/11/2017</text>
</g>
<g font-size="1.4">
<text x="55.3" y="29.2">VUSB</text>
<text x="94.5" y="50.5">Q110</text>
<text x="174.6" y="50.3">Q111</text>
<text x="91.8" y="54.7" transform="rotate(-90 91.8 54.7)">D</text>
<text x="100.4" y="54.7" transform="rotate(-90 100.4 54.7)">S</text>
<text x="173.1" y="54.7" transform="rotate(-90 173.1 54.7)">S</text>
<text x="181.7" y="54.7" transform="rotate(-90 181.7 54.7)">D</text>
<text x="97.6" y="63.4" transform="rotate(-90 97.6 63.4)">G</text>
<text x="175.8" y="63.4" transform="rotate(-90 175.8 63.4)">G</text>
<text x="85.1" y="70.6">270K</text>
<text x="165.3" y="67.6">2</text>
<text x="99.2" y="76.4">D</text>
<text x="156.8" y="72.6">1</text>
<text x="165.3" y="75.6">3</text>
<text x="90.8" y="82">G</text>
<text x="100.8" y="82.3">Q103</text>
<text x="311" y="83.2">L106</text>
<text x="99.5" y="84.5">S</text>
<text x="143.4" y="84.6">Z100</text>
<text x="175.7" y="90.9">0.1UF</text>
<text x="349.2" y="92.3">0.1UF</text>
<text x="265.9" y="96.5">DGND</text>
<text x="96.4" y="107.9">DGND</text>
<text x="240.6" y="104.1">DGND</text>
<text x="338.3" y="104.1">DGND</text>
<text x="253.9" y="113.4">VBUS1</text>
<text x="274.8" y="110.8" transform="rotate(-90 274.8 110.8)">VBUS2</text>
<text x="279.9" y="109.6" transform="rotate(-90 279.9 109.6)">PMID</text>
<text x="284.9" y="110" transform="rotate(-90 284.9 110)">REGN</text>
<text x="290" y="109.5" transform="rotate(-90 290 109.5)">BTST</text>
<text x="295.1" y="108.8" transform="rotate(-90 295.1 108.8)">SW2</text>
<text x="300.2" y="108.8" transform="rotate(-90 300.2 108.8)">SW1</text>
<text x="314.4" y="113.4">PGND2</text>
<text x="316.5" y="108.4">PAD</text>
<text x="253.9" y="118.5">D+</text>
<text x="314.4" y="118.5">PGNG1</text>
<text x="253.9" y="123.6">D-</text>
<text x="315.9" y="123.6">SYS2</text>
<text x="253.9" y="128.7">STAT</text>
<text x="315.9" y="128.7">SYS1</text>
<text x="335.8" y="128.2">DGND</text>
<text x="238.1" y="135.6">10R</text>
<text x="253.9" y="133.8">SCL</text>
<text x="315.7" y="133.8">BAT2</text>
<text x="245.1" y="140.6">10R</text>
<text x="253.9" y="138.8">SDA</text>
<text x="315.7" y="138.8">BAT1</text>
<text x="274.8" y="145.9" transform="rotate(-90 274.8 145.9)">INT</text>
<text x="279.9" y="145.9" transform="rotate(-90 279.9 145.9)">OTG</text>
<text x="284.9" y="145.9" transform="rotate(-90 284.9 145.9)">CE</text>
<text x="290" y="145.9" transform="rotate(-90 290 145.9)">ILIM</text>
<text x="295.1" y="145.9" transform="rotate(-90 295.1 145.9)">TS1</text>
<text x="300.2" y="145.9" transform="rotate(-90 300.2 145.9)">TS2</text>
<text x="330.7" y="157.4">DGND</text>
<text x="277.4" y="176.5">DGND</text>
<text x="292.6" y="176.5">DGND</text>
<text x="45.2" y="191.7">J106</text>
<text x="58.2" y="186.9">L100</text>
<text x="173.4" y="192">R196</text>
<text x="57.9" y="195.5">L101</text>
<text x="356.1" y="195.5">DGND</text>
<text x="67.9" y="203.2">DGND</text>
<text x="173.9" y="201.4">R195</text>
<text x="185.9" y="203.9">0.1UF</text>
<text x="182.1" y="220.9">DGND</text>
<text x="48.9" y="245.8">J107</text>
<text x="186" y="254.7">R193</text>
<text x="300.9" y="253.7">TITLE</text>
<text x="186" y="264.9">R194</text>
<text x="198.1" y="266.9">0.1UF</text>
<text x="300.9" y="273.5">SIZE</text>
<text x="310.8" y="273.5">DWG NO</text>
<text x="394.9" y="273.8">REV</text>
<text x="77.4" y="278.1">DGND</text>
<text x="300.9" y="283.9">DRAWN BY</text>
<text x="330.6" y="283.4">SHEET</text>
<text x="346.9" y="283.6">of</text>
</g>
<g font-size="1.1">
<text x="52.4" y="43.9">D109</text>
<text x="102.8" y="62.6">C117</text>
<text x="143.1" y="64">R114</text>
<text x="86.2" y="67.8">R204</text>
<text x="147.9" y="68.9">R198</text>
<text x="63" y="75">C112</text>
<text x="74.4" y="75">C111</text>
<text x="123.9" y="74.5">C114</text>
<text x="277.9" y="75.4">C161</text>
<text x="86.2" y="89.4">R203</text>
<text x="159.9" y="87.6">R199</text>
<text x="290.9" y="89.3">C169</text>
<text x="310.1" y="84.4">1</text>
<text x="316.7" y="84.4">2</text>
<text x="356.5" y="88.5">+</text>
<text x="243.9" y="93.1">C100</text>
<text x="274.3" y="92.7">C116</text>
<text x="291.3" y="94.5">R109</text>
<text x="333.8" y="90.3">C166</text>
<text x="341.7" y="90.5">C165</text>
<text x="359.6" y="90.5">C103</text>
<text x="231" y="124.9">R124</text>
<text x="238.7" y="127.6">1</text>
<text x="243.1" y="127.6">2</text>
<text x="334.1" y="143.7">C101</text>
<text x="281.1" y="156.3">R127</text>
<text x="295.1" y="161.8">R128</text>
<text x="301.4" y="160">R129</text>
<text x="286.2" y="164.3">R104</text>
<text x="359.7" y="172.7">R125</text>
<text x="359.7" y="182.8">R126</text>
<text x="52.1" y="189.3">3</text>
<text x="52.1" y="191.9">2</text>
<text x="52.1" y="194.4">1</text>
<text x="57.8" y="244.9">2</text>
<text x="57.8" y="247.5">1</text>
</g>
<g font-size="1">
<text x="168.9" y="49.1">2M</text>
<text x="290" y="91.2">0.047UF</text>
<text x="285.7" y="166.6">240R</text>
<text x="172.7" y="194.6">220K</text>
<text x="173.2" y="204">47K</text>
<text x="185.4" y="257.4">220K</text>
<text x="185.4" y="267.5">220K</text>
</g>
<g font-size=".9">
<text x="91.9" y="53">AO3407</text>
<text x="174.4" y="53">AO3407</text>
<text x="103.2" y="64.4">0.1UF</text>
<text x="142.7" y="65.7">1K</text>
<text x="100.8" y="84.7">2N7002</text>
<text x="333.9" y="92.5">22UF</text>
<text x="341.6" y="92.5">22UF</text>
<text x="231.4" y="126.6">10K</text>
<text x="280.6" y="158.4">10K</text>
<text x="294.6" y="164.1">10K</text>
<text x="300.9" y="162.3">10K</text>
<text x="359.2" y="175">NP</text>
<text x="359.2" y="185.2">10K</text>
</g>
<g font-size=".7">
<text x="274.1" y="105.3" transform="rotate(-90 274.1 105.3)">24</text>
<text x="279.2" y="105.3" transform="rotate(-90 279.2 105.3)">23</text>
<text x="284.3" y="105.3" transform="rotate(-90 284.3 105.3)">22</text>
<text x="289.3" y="105.3" transform="rotate(-90 289.3 105.3)">21</text>
<text x="294.4" y="105.3" transform="rotate(-90 294.4 105.3)">20</text>
<text x="299.5" y="105.3" transform="rotate(-90 299.5 105.3)">19</text>
<text x="321" y="107.4">25</text>
<text x="253.5" y="112.7">1</text>
<text x="320" y="112.7">18</text>
<text x="253.5" y="117.8">2</text>
<text x="320" y="117.8">17</text>
<text x="253.5" y="122.9">3</text>
<text x="320" y="122.9">16</text>
<text x="253.5" y="128">4</text>
<text x="320" y="128">15</text>
<text x="253.5" y="133">5</text>
<text x="320" y="133">14</text>
<text x="253.5" y="138.1">6</text>
<text x="320" y="138.1">13</text>
<text x="274.1" y="146.4" transform="rotate(-90 274.1 146.4)">7</text>
<text x="279.2" y="146.4" transform="rotate(-90 279.2 146.4)">8</text>
<text x="284.3" y="146.4" transform="rotate(-90 284.3 146.4)">9</text>
<text x="289.3" y="146.8" transform="rotate(-90 289.3 146.8)">10</text>
<text x="294.4" y="146.8" transform="rotate(-90 294.4 146.8)">11</text>
<text x="299.5" y="146.8" transform="rotate(-90 299.5 146.8)">12</text>
</g>
</svg>
